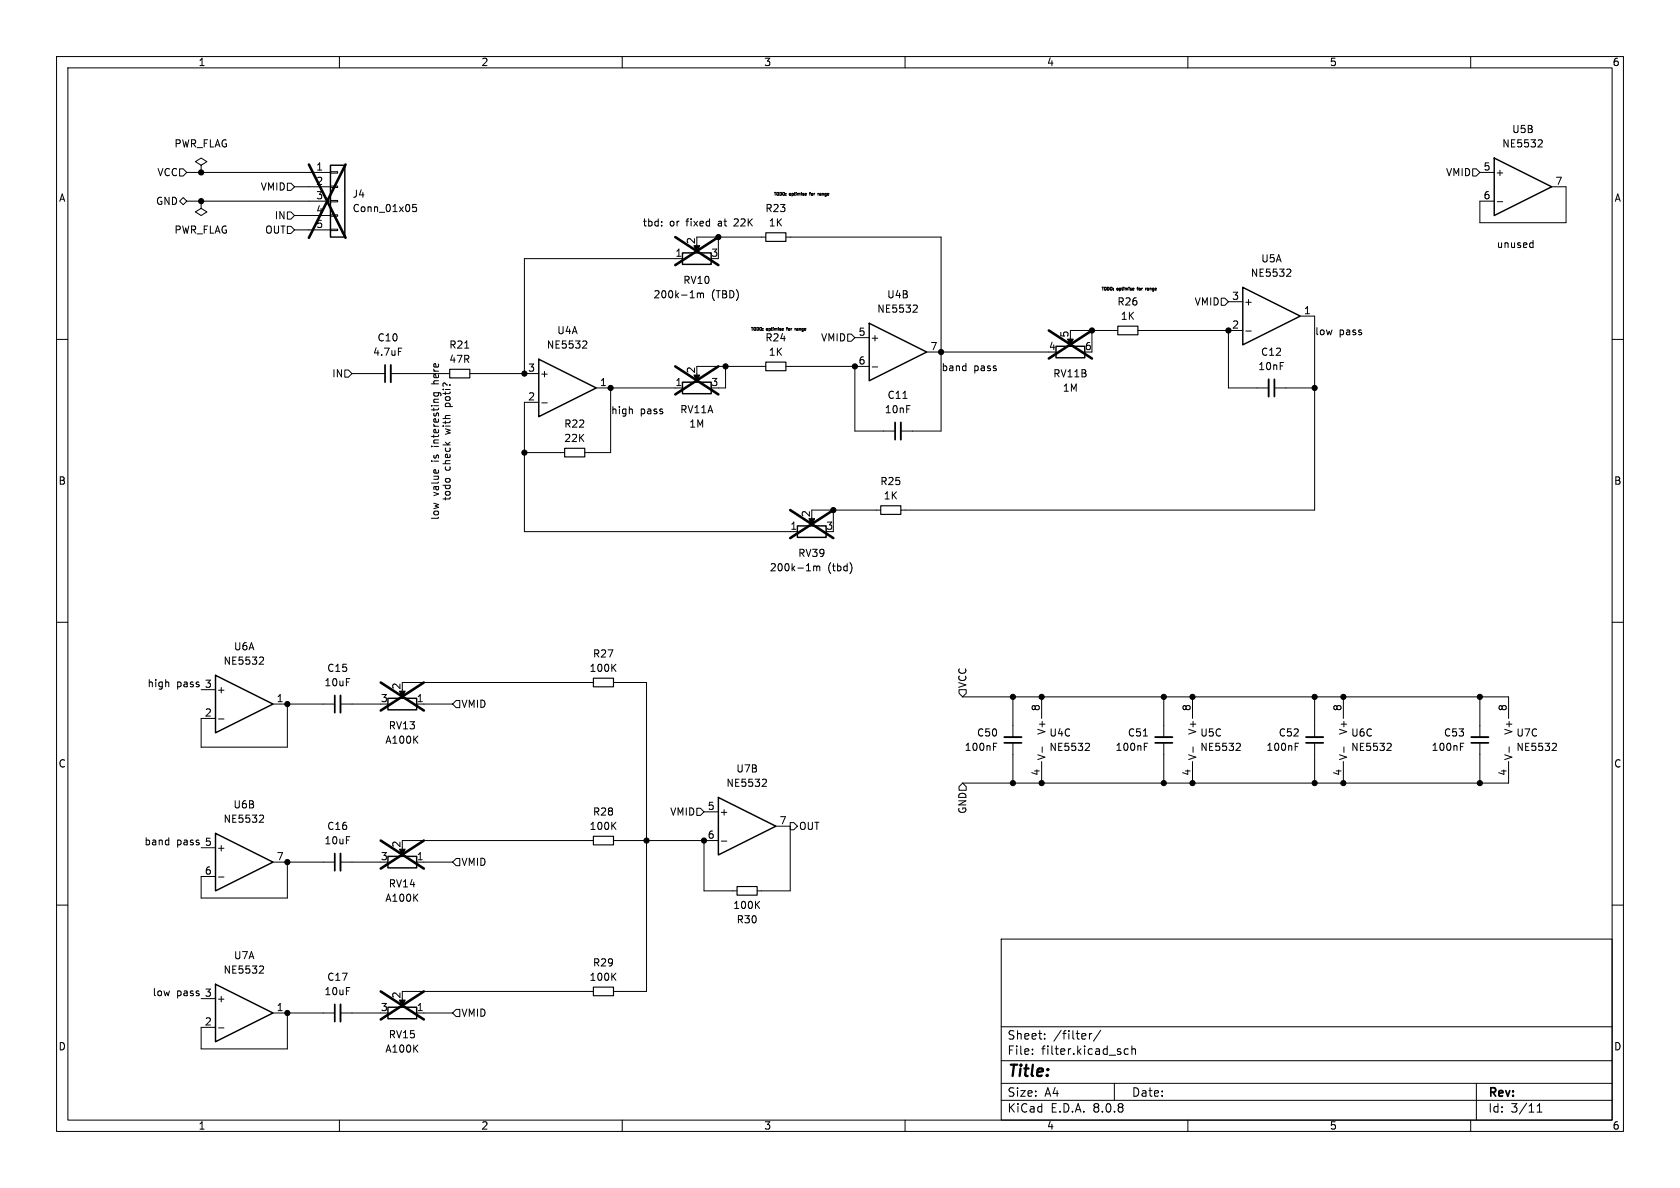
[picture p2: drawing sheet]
<svg xmlns="http://www.w3.org/2000/svg" width="297mm" height="210mm" viewBox="0 0 297 210" stroke-linecap="round" stroke-linejoin="round" font-family="sans-serif">
<g fill="none" stroke="#000" stroke-width=".18">
<path d="M10 10h277v190h-277zM12 12h273v186h-273zM60 10v2M110 10v2M160 10v2M210 10v2M260 10v2M31.7 29.8h.7l.6 .7-.6 .6h-.7zM31.7 35.6l.7-.7 .6 .7-.6 .6zM33 30.5h25.4M33 35.6h25.4M35.6 29.2l1-.6-1-.7-1.1 .7 1.1 .6v1.3"/>
<path d="M35.6 30.5h.1M35.6 35.6v1.2l1 .7-1 .6-1.1-.6 1.1-.7M35.6 35.6h.1M50.8 32.4h.6l.7 .6-.7 .7h-.6zM50.8 37.5h.6l.7 .6-.7 .6h-.6zM52.1 33h6.3M52.1 38.1h6.3M58.4 38h1.3v.2h-1.3zM58.4 35.4h1.3v.3h-1.3zM58.4 32.9h1.3v.2h-1.3zM58.4 30.4h1.3v.2h-1.3zM73.6 36.1h-.6l-.1 .6 .2-.1 .4 .1 .1 .2v.4l-.2 .1-.5-.1"/>
<path d="M117 39.8v.2M117 39.2v.1M140.5 34v.4M140.8 34h-.1M140.8 34h.1M140.8 34v.1M141.7 34h.1M141.7 34v.1M142.4 34.2l.2 .1-.3 .1M142.5 34.5h-.1M143.1 34.2h.2M143.3 34l-.1 .1v.4"/>
<path d="M144.8 34.2h-.2M144.9 34.2l.2 .1v.2h-.1l-.1-.1 .2-.1M260.3 29.8h.7l.6 .7-.6 .6h-.7zM261.6 30.5h2.6M264.7 35.7h1M272.1 24.7l.4 .1 .2 .3-.8 .9h.8M274.3 33h2.6v6.4h-15.3v-3.8h2.6M50.8 40h.6l.7 .6-.7 .7h-.6zM52.1 40.6h6.3M58.4 40.5h1.3v.3h-1.3zM120.6 45.7h-27.9v20.3M123.2 43.2v1"/>
<path d="M123.2 41.9h12.2M123.3 51.8v.8M123.3 51.9l.3-.1 .2 .2M123.8 52l.2-.2 .3 .1 .1 .7M123.8 52v.6M127 41.9v3.8M136.4 57.9v.4M136.7 57.9h.1M137.6 57.9h.1M138.3 58.1l.2 .1h-.3M138.5 58.4h-.2M138.9 41.9h27.5v34.3h-7.1"/>
<path d="M139 58.1h.2M139.2 57.9l-.1 .1v.4M140.7 58.1h-.1M140.9 58.1h.2v.3h-.2v-.2h.2M149.9 59.1h.6l.6 .6-.6 .6h-.6zM151.1 59.7h2.6M161.6 53.9l.4 .1 .2 .3-.8 .9h.8M189.2 59.7v1M189.2 58.4h8.4M193 58.4v3.8M198.4 50.8v.4M198.7 50.8h.1"/>
<path d="M199.6 50.8h.1M200.3 50.9l.2 .2h-.3M200.4 51.3h-.1M201 50.9h.2M201.2 58.4h18.5M201.2 50.8h-.1v.5M202.7 50.9l-.2 .1M202.8 51h.3v.3h-.2l-.1-.2h.3M215.9 52.7h.6l.7 .6-.7 .7h-.6zM217.2 58.4v10.2h7.1M217.2 53.3h2.5M220.2 58.5h1"/>
<path d="M227.7 47.6h.4l.1 .3-.8 .9h.8M229.9 55.9h2.5v34.3h-73.1M270.7 42.9l.3 .1M271 42.5v1.3M271 43.7l-.3 .1M10 60h2M61 65.4h.6l.6 .6-.6 .7h-.6zM62.2 66h5.9M69.1 66h10.4M70.4 61.5h.6M76.7 69.4h1l.3 .3-.1 .3M76.7 69.4v.4l.2 .2 .6-.1v-.5"/>
<path d="M82.2 61.5h.7M83.1 66h12.1M95.2 71.1h-2.5v22.9h48.3M95.8 71.2h.9M103.2 60.3h.4l.1 .3-.7 .9h.7M105.4 68.6h15.2M107.9 68.6v11.4h-4.5M111.7 72.4l.1 .7M123.2 66v1.1M123.2 64.8h12.2M128.3 64.8v3.8h-1.3M138.9 64.8h14.8"/>
<path d="M151.1 64.8v11.4h7.1M154.2 64.9h1M159.6 70.4h.8M163.8 62.2h21.6M225.3 68.6h7.1M285 60h2M78.9 84.6h.6M92.7 80h7.1M143.5 91.4v1.1M143.5 90.2h12.2M147.3 90.2v3.8M150.4 99.7l.2 .6-.2 .9"/>
<path d="M10 110h2M46.1 116.1l.4 .1 .1 .3-.8 .9h.8M108.3 118l.6 .7M108.9 117.4l-.7 .7M143.8 100.1v.8M143.8 100.2l.4-.1 .2 .1M144.4 100.2l.2-.1h.3v.8M144.4 100.2v.7M285 110h2M29.8 120.6v.8M35.6 121.9h2.5M38.6 127.1h1"/>
<path d="M48.3 124.5h10.9M50.8 124.5v7.6h-15.2v-5.1h2.5M60.2 124.5h7.1M71.1 120.7h33.8M71.1 121.9v1M73.7 124.5h6.3M80.6 123.8h.7v1.3h-.7l-.6-.6zM108.5 120.7h5.8v54.6h-5.8M135 137.7l.4 .1 .1 .3-.8 .9h.8M169.5 121.9h1.3v.7l-.6 .6-.7-.6zM170.2 138.4l.6 .7v.6h-1.3v-.6zM170.2 123.2h96.5v3.8"/>
<path d="M175.6 131.4h.6M175.6 132h.5M179.1 123.2v7.1M179.1 131.3v7.1M184.1 123.2v3.8M184.1 134.6v3.8M184.2 132v1M192.1 131.4h.4l.1 .4-.8 .9h.8M202.1 130.1h.7M202.3 131.4h.6M202.3 132h.4M205.7 123.2v7.1"/>
<path d="M205.7 131.3v7.1M210.8 123.2v3.8M210.8 134.6v3.8M210.9 132v1M218.7 131.4h.5l.1 .4-.8 .9h.8M229 131.4h.6M229 132h.4M232.4 123.2v7.1M232.4 131.3v7.1M237.5 123.2v3.8M237.5 134.6v3.8M237.6 132v1"/>
<path d="M245.4 131.4h.4l.1 .4-.7 .9h.7M258.2 131.4h.6M258.2 132h.4M261.6 123.2v7.1M261.6 131.3v7.1M266.7 134.6v3.8h-96.5M266.8 132v1M274.6 131.4h.4l.2 .4-.8 .9h.8M35.6 149.9h2.5M38.6 155h1M46.1 144.1l.4 .1 .1 .3-.8 .9h.8M48.3 152.4h10.9"/>
<path d="M50.8 152.4v6.4h-15.2v-3.9h2.5M60.2 152.4h7.1M71.1 148.6h33.8M71.1 149.9v1M73.7 152.4h6.3M80.6 151.8h.7v1.2h-.7l-.6-.6zM108.3 145.9l.6 .7M108.5 148.6h18.5M108.9 145.4l-.7 .7M123.2 142.9h.6l.7 .6-.7 .6h-.6zM124.5 148.6v8.9h5.8M124.5 143.5h2.5"/>
<path d="M127.5 148.7h1M133.7 159.9l.6 .7M134.3 159.3l-.7 .8M137.2 146.1h2.5v11.4h-5.8M139.7 145.4h.6l.7 .7-.7 .6h-.6zM10 160h2M35.6 176.5h2.5M46.1 170.8h.4l.1 .3-.8 .9h.8M48.3 179.1h10.9M50.8 179.1v6.3h-15.2v-3.8h2.5M60.2 179.1h7.1M71.1 175.3h33.8"/>
<path d="M71.1 176.5v1M73.7 179.1h6.3M80.6 178.4h.7v1.3h-.7l-.6-.6zM108.3 172.6l.6 .7M108.9 172l-.7 .8M177 166h108v32h-108zM285 160h2M38.6 181.7h1M60 198v2M110 198v2M160 198v2M177 194.5h108"/>
<path d="M177 191.5h108M177 187.5h108M177 181.5h108M182.5 186.3v.1M182.5 185.5v.1M184.7 183.6v.1M184.7 182.8v.1M192.6 182.7v1M193 182.7l-.3 .1-.1 .2M194.6 182.1l-1.3 2M197 191.5v3M199.5 185.5l-.5-.1-.3 .3v.4l.2 .2h.6"/>
<path d="M200.1 185.5l.2-.1 .4 .1v.9M200.1 184.9v1.5M210 198v2M260 198v2M261 191.5v6.5M271.7 196.6h.9M271.7 195.5l.5-.4v1.5"/>
</g>
<g fill="none" stroke="#000" stroke-width=".25">
<path d="M58.4 29.2h2.6v12.7h-2.6zM264.2 27.9l10.1 5.1-10.1 5.1zM120.6 44.7h5.1v2h-5.1zM153.7 57.2l10.1 5-10.1 5.1zM219.7 50.8l10.2 5.1-10.2 5.1zM95.2 63.5l10.2 5.1-10.2 5.1zM120.6 67.6h5.1v2h-5.1zM186.7 61.2h5.1v2h-5.1zM141 93h5v2h-5zM38.1 119.4l10.2 5.1-10.2 5zM68.6 123.4h5.1v2.1h-5.1zM38.1 147.3l10.2 5.1-10.2 5.1z"/>
<path d="M68.6 151.4h5.1v2h-5.1zM127 141l10.2 5.1-10.2 5zM38.1 174l10.2 5.1-10.2 5.1zM68.6 178.1h5.1v2h-5.1z"/>
</g>
<g fill="#000" stroke="#000" stroke-width=".18">
<path d="M122.7 43.4h1l-.5 1.2zM122.7 66.3h1l-.5 1.1zM188.7 59.9h1l-.5 1.2zM143 91.7h1l-.5 1.1zM70.6 122.2h1l-.5 1.1zM70.6 150.1h1l-.5 1.2zM70.6 176.8h1l-.5 1.1z"/>
<circle cx="35.6" cy="35.6" r=".46"/>
<circle cx="35.6" cy="30.5" r=".46"/>
<circle cx="127" cy="41.9" r=".46"/>
<circle cx="193" cy="58.4" r=".46"/>
<circle cx="217.2" cy="58.4" r=".46"/>
<circle cx="92.7" cy="66" r=".46"/>
<circle cx="107.9" cy="68.6" r=".46"/>
<circle cx="128.3" cy="64.8" r=".46"/>
<circle cx="151.1" cy="64.8" r=".46"/>
<circle cx="166.4" cy="62.2" r=".46"/>
<circle cx="232.4" cy="68.6" r=".46"/>
<circle cx="92.7" cy="80" r=".46"/>
<circle cx="147.3" cy="90.2" r=".46"/>
<circle cx="50.8" cy="124.5" r=".46"/>
<circle cx="179.1" cy="123.2" r=".46"/>
<circle cx="179.1" cy="138.4" r=".46"/>
<circle cx="184.1" cy="123.2" r=".46"/>
<circle cx="184.1" cy="138.4" r=".46"/>
<circle cx="205.7" cy="123.2" r=".46"/>
<circle cx="205.7" cy="138.4" r=".46"/>
<circle cx="210.8" cy="138.4" r=".46"/>
<circle cx="210.8" cy="123.2" r=".46"/>
<circle cx="232.4" cy="123.2" r=".46"/>
<circle cx="232.4" cy="138.4" r=".46"/>
<circle cx="237.5" cy="123.2" r=".46"/>
<circle cx="237.5" cy="138.4" r=".46"/>
<circle cx="261.6" cy="138.4" r=".46"/>
<circle cx="261.6" cy="123.2" r=".46"/>
<circle cx="50.8" cy="152.4" r=".46"/>
<circle cx="114.3" cy="148.6" r=".46"/>
<circle cx="124.5" cy="148.6" r=".46"/>
<circle cx="50.8" cy="179.1" r=".46"/>
</g>
<g fill="none" stroke="#000" stroke-width=".46">
<path d="M54.6 29.1l6.5 12.9M61.1 29.1l-6.5 12.9M119.4 41.9l7.6 5M127 41.9l-7.6 5M185.4 58.4l7.6 5M193 58.4l-7.6 5M119.4 64.8l7.6 4.9M127 64.8l-7.6 4.9M139.7 90.2l7.6 4.9M147.3 90.2l-7.6 4.9M67.3 120.6l7.6 5M74.9 120.6l-7.6 5"/>
<path d="M67.3 148.6l7.6 4.9M74.9 148.6l-7.6 4.9M67.3 175.3l7.6 4.9M74.9 175.3l-7.6 4.9"/>
</g>
<path d="M69.1 64.5v3.1M159.3 74.7v3M224.3 67.1v3M60.2 122.9v3.1M177.5 130.3h3.1M204.2 130.3h3.1M230.9 130.3h3M260.1 130.3h3M60.2 150.9v3M60.2 177.5v3.1" fill="none" stroke="#000" stroke-width=".33"/>
<path d="M68.1 64.5v3.1M158.2 74.7v3M225.3 67.1v3M59.2 122.9v3.1M177.5 131.3h3.1M204.2 131.3h3.1M230.9 131.3h3M260.1 131.3h3M59.2 150.9v3M59.2 177.5v3.1" fill="none" stroke="#000" stroke-width=".3"/>
<path d="M135.4 41.1h3.5v1.6h-3.5zM197.6 57.7h3.6v1.5h-3.6zM79.5 65.3h3.6v1.5h-3.6zM99.8 79.2h3.6v1.6h-3.6zM135.4 64h3.5v1.5h-3.5zM155.7 89.4h3.6v1.5h-3.6zM104.9 119.9h3.6v1.5h-3.6zM104.9 147.8h3.6v1.6h-3.6zM130.3 156.7h3.6v1.5h-3.6zM104.9 174.5h3.6v1.5h-3.6z" fill="none" stroke="#000" stroke-width=".2"/>
<text font-size="2.8" x="178" y="190.9">Title:</text>
<g font-size="2.1">
<text x="178" y="184">Sheet:</text>
<text x="186.2" y="184">/filter/</text>
<text x="178" y="186.7">File:</text>
<text x="184.1" y="186.7">filter.kicad_sch</text>
<text x="178" y="196.9">KiCad</text>
<text x="178" y="194.1">Size:</text>
<text x="184.7" y="194.1">A4</text>
<text x="185.7" y="196.9">E.D.A.</text>
<text x="193.3" y="196.9">8.0.8</text>
<text x="200" y="194.1">Date:</text>
<text x="263" y="194.3">Rev:</text>
<text x="263" y="196.9">Id:</text>
<text x="267.1" y="196.9">3/11</text>
</g>
<g font-size="1.8">
<text x="35" y="11.9">1</text>
<text x="85" y="11.9">2</text>
<text x="135" y="11.9">3</text>
<text x="185" y="11.9">4</text>
<text x="235" y="11.9">5</text>
<text x="285" y="11.9">6</text>
<text x="267.2" y="23.7">U5B</text>
<text x="30.7" y="26.3">PWR_FLAG</text>
<text x="265.5" y="26.3">NE5532</text>
<text x="10.3" y="35.9">A</text>
<text x="27.7" y="31.3">VCC</text>
<text x="46" y="33.9">VMID</text>
<text x="55.8" y="30.2">1</text>
<text x="55.8" y="32.8">2</text>
<text x="55.8" y="35.3">3</text>
<text x="62.2" y="35.2">J4</text>
<text x="255.5" y="31.3">VMID</text>
<text x="262.2" y="30.2">5</text>
<text x="262.2" y="35.3">6</text>
<text x="264.3" y="31.3">+</text>
<text x="274.9" y="32.8">7</text>
<text x="285.3" y="35.9">A</text>
<text x="27.5" y="36.4">GND</text>
<text x="30.7" y="41.5">PWR_FLAG</text>
<text x="46.8" y="41.5">OUT</text>
<text x="48.5" y="39">IN</text>
<text x="55.8" y="37.8">4</text>
<text x="55.8" y="40.4">5</text>
<text x="62.2" y="37.7">Conn_01x05</text>
<text x="113.5" y="40.2">tbd:</text>
<text x="118.3" y="40.2">or</text>
<text x="121.5" y="40.2">fixed</text>
<text x="127.2" y="40.2">at</text>
<text x="130.3" y="40.2">22K</text>
<text x="135.2" y="37.7">R23</text>
<text x="135.8" y="40.2">1K</text>
<text x="119.3" y="45.5">1</text>
<text x="122.9" y="43.3" transform="rotate(-90 122.9 43.3)">2</text>
<text x="125.7" y="45.5">3</text>
<text x="222.9" y="46.6">U5A</text>
<text x="264.5" y="44">unused</text>
<text x="115.4" y="52.9">200k-1m</text>
<text x="120.7" y="50.4">RV10</text>
<text x="125.7" y="52.9">(TBD)</text>
<text x="156.7" y="52.9">U4B</text>
<text x="217.7" y="53.1">3</text>
<text x="221" y="49.1">NE5532</text>
<text x="98.4" y="59.3">U4A</text>
<text x="151.7" y="59.4">5</text>
<text x="155" y="55.5">NE5532</text>
<text x="189" y="59.8" transform="rotate(-90 189 59.8)">5</text>
<text x="197.4" y="54.2">R26</text>
<text x="198" y="56.7">1K</text>
<text x="211.1" y="54.2">VMID</text>
<text x="217.7" y="58.2">2</text>
<text x="219.8" y="54.2">+</text>
<text x="230.4" y="55.6">1</text>
<text x="232.4" y="59.3">low</text>
<text x="236.7" y="59.3">pass</text>
<text x="65.9" y="63.1">4.7uF</text>
<text x="66.6" y="60.6">C10</text>
<text x="79.3" y="61.8">R21</text>
<text x="79.3" y="64.4">47R</text>
<text x="93.3" y="65.8">3</text>
<text x="96.6" y="61.8">NE5532</text>
<text x="135.2" y="60.6">R24</text>
<text x="135.8" y="63.1">1K</text>
<text x="145.1" y="60.6">VMID</text>
<text x="151.7" y="64.5">6</text>
<text x="153.8" y="60.6">+</text>
<text x="164.4" y="62">7</text>
<text x="166.4" y="65.7">band</text>
<text x="172.1" y="65.7">pass</text>
<text x="185.3" y="62">4</text>
<text x="191.7" y="62">6</text>
<text x="222.4" y="65.6">10nF</text>
<text x="222.8" y="63.1">C12</text>
<text x="58.6" y="66.9">IN</text>
<text x="77.8" y="67.4" transform="rotate(-90 77.8 67.4)">here</text>
<text x="79.9" y="71.7" transform="rotate(-90 79.9 71.7)">poti?</text>
<text x="93.3" y="70.9">2</text>
<text x="95.4" y="66.9">+</text>
<text x="106" y="68.3">1</text>
<text x="119.3" y="68.3">1</text>
<text x="122.9" y="66.1" transform="rotate(-90 122.9 66.1)">2</text>
<text x="125.7" y="68.3">3</text>
<text x="156.8" y="70.7">C11</text>
<text x="186.1" y="66.9">RV11B</text>
<text x="187.8" y="69.4">1M</text>
<text x="79.9" y="76.6" transform="rotate(-90 79.9 76.6)">with</text>
<text x="99.7" y="75.8">R22</text>
<text x="107.9" y="73.3">high</text>
<text x="113.2" y="73.3">pass</text>
<text x="120.2" y="73.3">RV11A</text>
<text x="121.8" y="75.8">1M</text>
<text x="156.3" y="73.3">10nF</text>
<text x="77.8" y="81.5" transform="rotate(-90 77.8 81.5)">is</text>
<text x="77.8" y="78.7" transform="rotate(-90 77.8 78.7)">interesting</text>
<text x="79.9" y="83.3" transform="rotate(-90 79.9 83.3)">check</text>
<text x="99.7" y="78.3">22K</text>
<text x="10.3" y="85.9">B</text>
<text x="77.8" y="87.7" transform="rotate(-90 77.8 87.7)">value</text>
<text x="79.9" y="88.6" transform="rotate(-90 79.9 88.6)">todo</text>
<text x="155.5" y="86">R25</text>
<text x="156.1" y="88.5">1K</text>
<text x="285.3" y="85.9">B</text>
<text x="77.8" y="92" transform="rotate(-90 77.8 92)">low</text>
<text x="139.6" y="93.7">1</text>
<text x="143.3" y="91.5" transform="rotate(-90 143.3 91.5)">2</text>
<text x="146" y="93.7">3</text>
<text x="136" y="101.2">200k-1m</text>
<text x="141" y="98.7">RV39</text>
<text x="146.3" y="101.2">(tbd)</text>
<text x="39.4" y="117.7">NE5532</text>
<text x="41.3" y="115.2">U6A</text>
<text x="57.8" y="119">C15</text>
<text x="104.1" y="119">100K</text>
<text x="104.7" y="116.4">R27</text>
<text x="26" y="121.6">high</text>
<text x="31.2" y="121.6">pass 3</text>
<text x="38.2" y="122.8">+</text>
<text x="48.8" y="124.2">1</text>
<text x="57.3" y="121.5">10uF</text>
<text x="67.2" y="124.2">3</text>
<text x="70.9" y="122" transform="rotate(-90 70.9 122)">2</text>
<text x="73.6" y="124.2">1</text>
<text x="81.5" y="125.3">VMID</text>
<text x="171" y="121.7" transform="rotate(-90 171 121.7)">VCC</text>
<text x="183.9" y="125.8" transform="rotate(-90 183.9 125.8)">8</text>
<text x="210.6" y="125.8" transform="rotate(-90 210.6 125.8)">8</text>
<text x="237.2" y="125.8" transform="rotate(-90 237.2 125.8)">8</text>
<text x="266.4" y="125.8" transform="rotate(-90 266.4 125.8)">8</text>
<text x="36.1" y="126.7">2</text>
<text x="68" y="131.7">A100K</text>
<text x="68.6" y="129.1">RV13</text>
<text x="172.6" y="130.4">C50</text>
<text x="185" y="130" transform="rotate(-90 185 130)">V+</text>
<text x="185.4" y="130.4">U4C</text>
<text x="199.3" y="130.4">C51</text>
<text x="211.7" y="130" transform="rotate(-90 211.7 130)">V+</text>
<text x="212.1" y="130.4">U5C</text>
<text x="226" y="130.4">C52</text>
<text x="238.4" y="130" transform="rotate(-90 238.4 130)">V+</text>
<text x="238.8" y="130.4">U6C</text>
<text x="255.2" y="130.4">C53</text>
<text x="267.6" y="130" transform="rotate(-90 267.6 130)">V+</text>
<text x="268" y="130.4">U7C</text>
<text x="10.3" y="135.9">C</text>
<text x="130.1" y="136.8">U7B</text>
<text x="170.5" y="132.9">100nF</text>
<text x="183.9" y="137.2" transform="rotate(-90 183.9 137.2)">4</text>
<text x="185" y="134.5" transform="rotate(-90 185 134.5)">V-</text>
<text x="185.4" y="132.9">NE5532</text>
<text x="197.1" y="132.9">100nF</text>
<text x="210.6" y="137.2" transform="rotate(-90 210.6 137.2)">4</text>
<text x="211.7" y="134.5" transform="rotate(-90 211.7 134.5)">V-</text>
<text x="212.1" y="132.9">NE5532</text>
<text x="223.8" y="132.9">100nF</text>
<text x="237.2" y="137.2" transform="rotate(-90 237.2 137.2)">4</text>
<text x="238.4" y="134.5" transform="rotate(-90 238.4 134.5)">V-</text>
<text x="238.8" y="132.9">NE5532</text>
<text x="253" y="132.9">100nF</text>
<text x="266.4" y="137.2" transform="rotate(-90 266.4 137.2)">4</text>
<text x="267.6" y="134.5" transform="rotate(-90 267.6 134.5)">V-</text>
<text x="268" y="132.9">NE5532</text>
<text x="285.3" y="135.9">C</text>
<text x="41.2" y="143.1">U6B</text>
<text x="125" y="143.3">5</text>
<text x="128.3" y="139.3">NE5532</text>
<text x="171" y="144" transform="rotate(-90 171 144)">GND</text>
<text x="25.4" y="149.5">band</text>
<text x="31.2" y="149.5">pass 5</text>
<text x="39.4" y="145.6">NE5532</text>
<text x="57.3" y="149.5">10uF</text>
<text x="57.8" y="146.9">C16</text>
<text x="70.9" y="149.9" transform="rotate(-90 70.9 149.9)">2</text>
<text x="104.1" y="146.9">100K</text>
<text x="104.7" y="144.4">R28</text>
<text x="118.4" y="144.4">VMID</text>
<text x="125" y="148.3">6</text>
<text x="127.1" y="144.4">+</text>
<text x="137.7" y="145.8">7</text>
<text x="141.2" y="146.9">OUT</text>
<text x="36.1" y="154.7">6</text>
<text x="38.2" y="150.7">+</text>
<text x="48.8" y="152.1">7</text>
<text x="67.2" y="152.1">3</text>
<text x="73.6" y="152.1">1</text>
<text x="81.5" y="153.3">VMID</text>
<text x="68" y="159.6">A100K</text>
<text x="68.6" y="157.1">RV14</text>
<text x="129.5" y="160.9">100K</text>
<text x="130.1" y="163.4">R30</text>
<text x="39.4" y="172.3">NE5532</text>
<text x="41.3" y="169.8">U7A</text>
<text x="57.8" y="173.6">C17</text>
<text x="104.1" y="173.6">100K</text>
<text x="104.7" y="171">R29</text>
<text x="26.9" y="176.2">low</text>
<text x="31.2" y="176.2">pass 3</text>
<text x="38.2" y="177.4">+</text>
<text x="48.8" y="178.8">1</text>
<text x="57.3" y="176.1">10uF</text>
<text x="67.2" y="178.8">3</text>
<text x="70.9" y="176.6" transform="rotate(-90 70.9 176.6)">2</text>
<text x="73.6" y="178.8">1</text>
<text x="81.5" y="179.9">VMID</text>
<text x="10.3" y="185.9">D</text>
<text x="36.1" y="181.4">2</text>
<text x="68.6" y="183.7">RV15</text>
<text x="285.3" y="185.9">D</text>
<text x="68" y="186.3">A100K</text>
<text x="35" y="199.9">1</text>
<text x="85" y="199.9">2</text>
<text x="135" y="199.9">3</text>
<text x="185" y="199.9">4</text>
<text x="235" y="199.9">5</text>
<text x="285" y="199.9">6</text>
</g>
<g font-size=".7">
<text x="136.7" y="34.8">TODO:</text>
<text x="139.6" y="34.8">optimise</text>
<text x="143.6" y="34.8">for</text>
<text x="145.4" y="34.8">range</text>
<text x="194.6" y="51.5">TODO:</text>
<text x="197.5" y="51.5">optimise</text>
<text x="201.5" y="51.5">for</text>
<text x="203.3" y="51.5">range</text>
<text x="132.6" y="58.7">TODO:</text>
<text x="135.5" y="58.7">optimise</text>
<text x="139.5" y="58.7">for</text>
<text x="141.3" y="58.7">range</text>
</g>
</svg>
